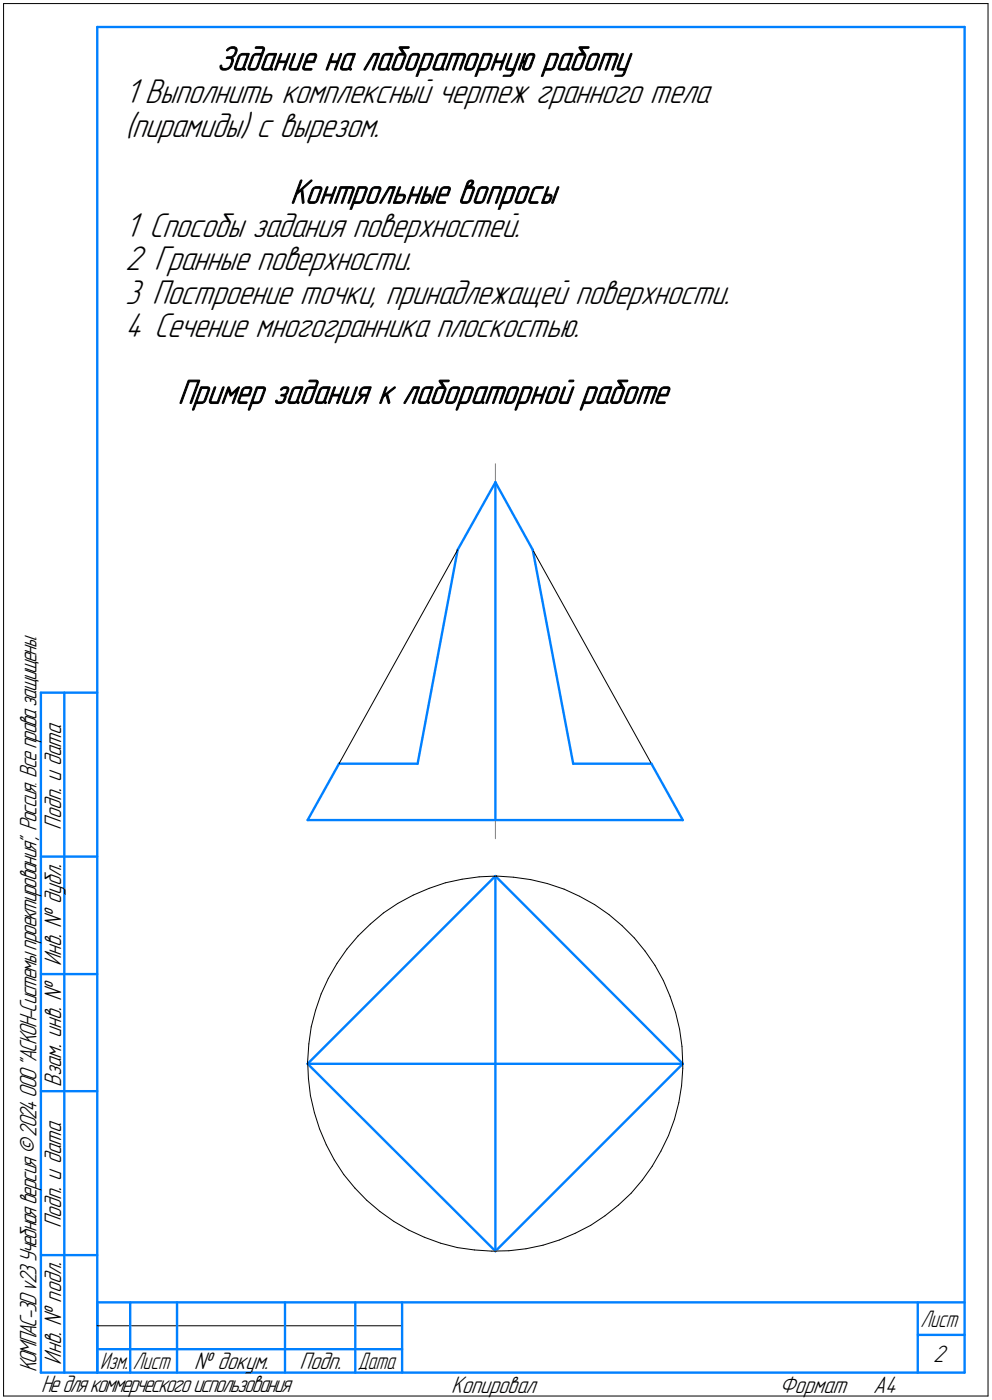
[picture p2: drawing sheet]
<svg xmlns="http://www.w3.org/2000/svg" width="212mm" height="299mm" viewBox="0 0 212 299" stroke-linecap="round" stroke-linejoin="round" font-family="sans-serif">
<g fill="#fff" stroke="#fff" stroke-width=".21">
<path d="M46.2 9.5h89.6zM46.2 9.6h89.6zM46.2 9.7h89.6zM46.2 9.7h89.6zM46.2 9.8h89.6zM46.2 9.9h89.6zM46.2 10h89.6zM46.2 10.1h89.6zM46.2 10.2h89.6zM46.2 10.2h89.6zM46.2 10.3h89.6zM46.2 10.4h89.6zM46.2 10.5h89.6zM46.2 10.6h89.6zM46.2 10.7h89.6zM46.2 10.8h89.6zM46.2 10.8h89.6zM46.2 10.9h89.6zM46.2 11h89.6zM46.2 11.1h89.6zM46.2 11.2h89.6zM46.2 11.3h89.6zM46.2 11.3h89.6zM46.2 11.4h89.6zM46.2 11.5h89.6zM46.2 11.6h89.6zM46.2 11.7h89.6zM46.2 11.8h89.6zM46.2 11.9h89.6zM46.2 11.9h89.6zM46.2 12h89.6zM46.2 12.1h89.6zM46.2 12.2h89.6zM46.2 12.3h89.6zM46.2 12.4h89.6zM46.2 12.4h89.6zM46.2 12.5h89.6zM46.2 12.6h89.6zM46.2 12.7h89.6zM46.2 12.8h89.6zM46.2 12.9h89.6zM46.2 13h89.6zM46.2 13h89.6zM46.2 13.1h89.6zM46.2 13.2h89.6zM46.2 13.3h89.6zM46.2 13.4h89.6zM46.2 13.5h89.6zM46.2 13.5h89.6zM46.2 13.6h89.6zM46.2 13.7h89.6zM46.2 13.8h89.6zM46.2 13.9h89.6zM46.2 14h89.6zM46.2 14.1h89.6zM46.2 14.1h89.6zM46.2 14.2h89.6zM46.2 14.3h89.6zM46.2 14.4h89.6zM46.2 14.5h89.6zM46.2 14.6h89.6zM46.2 14.6h89.6zM46.2 14.7h89.6zM46.2 14.8h89.6zM46.2 14.9h89.6zM46.2 15h89.6zM46.2 15.1h89.6zM46.2 15.2h89.6zM46.2 15.2h89.6zM46.2 15.3h89.6zM46.2 15.4h89.6zM46.2 15.5h89.6zM46.2 15.6h89.6zM46.2 15.7h89.6zM46.2 15.7h89.6zM46.2 15.8h89.6zM46.2 15.9h89.6zM46.2 16h89.6zM46.2 16.1h89.6zM46.2 16.2h89.6zM46.2 16.3h89.6zM46.2 16.3h89.6zM46.2 16.4h89.6z"/>
<path d="M26.7 16.5h128.2zM26.7 16.6h128.2zM26.7 16.7h128.2zM26.7 16.8h128.2zM26.7 16.8h128.2zM26.7 16.9h128.2zM26.7 17h128.2zM26.7 17.1h128.2zM26.7 17.2h128.2zM26.7 17.3h128.2zM26.7 17.4h128.2zM26.7 17.4h128.2zM26.7 17.5h128.2zM26.7 17.6h128.2zM26.7 17.7h128.2zM26.7 17.8h128.2zM26.7 17.9h128.2zM26.7 17.9h128.2zM26.7 18h128.2zM26.7 18.1h128.2zM26.7 18.2h128.2zM26.7 18.3h128.2zM26.7 18.4h128.2zM26.7 18.5h128.2zM26.7 18.5h128.2zM26.7 18.6h128.2zM26.7 18.7h128.2zM26.7 18.8h128.2zM26.7 18.9h128.2zM26.7 19h128.2zM26.7 19h128.2zM26.7 19.1h128.2zM26.7 19.2h128.2zM26.7 19.3h128.2zM26.7 19.4h128.2zM26.7 19.5h128.2zM26.7 19.6h128.2zM26.7 19.6h128.2zM26.7 19.7h128.2zM26.7 19.8h128.2zM26.7 19.9h128.2zM26.7 20h128.2zM26.7 20.1h128.2zM26.7 20.2h128.2zM26.7 20.2h128.2zM26.7 20.3h128.2zM26.7 20.4h128.2zM26.7 20.5h128.2zM26.7 20.6h128.2zM26.7 20.7h128.2zM26.7 20.7h128.2zM26.7 20.8h128.2zM26.7 20.9h128.2zM26.7 21h128.2zM26.7 21.1h128.2zM26.7 21.2h128.2zM26.7 21.3h128.2zM26.7 21.3h128.2zM26.7 21.4h128.2zM26.7 21.5h128.2zM26.7 21.6h128.2zM26.7 21.7h128.2zM26.7 21.8h128.2zM26.7 21.8h128.2zM26.7 21.9h128.2zM26.7 22h128.2zM26.7 22.1h128.2zM26.7 22.2h128.2zM26.7 22.3h128.2zM26.7 22.4h128.2zM26.7 22.4h128.2zM26.7 22.5h128.2zM26.7 22.6h128.2zM26.7 22.7h128.2zM26.7 22.8h128.2zM26.7 22.9h128.2zM26.7 22.9h128.2zM26.7 23h128.2zM26.7 23.1h128.2zM26.7 23.2h128.2zM26.7 23.3h128.2zM26.7 23.4h128.2zM26.7 23.5h128.2zM26.7 23.5h128.2z"/>
<path d="M26.7 23.6h57.9zM26.7 23.7h57.9zM26.7 23.8h57.9zM26.7 23.9h57.9zM26.7 24h57.9zM26.7 24h57.9zM26.7 24.1h57.9zM26.7 24.2h57.9zM26.7 24.3h57.9zM26.7 24.4h57.9zM26.7 24.5h57.9zM26.7 24.6h57.9zM26.7 24.6h57.9zM26.7 24.7h57.9zM26.7 24.8h57.9zM26.7 24.9h57.9zM26.7 25h57.9zM26.7 25.1h57.9zM26.7 25.1h57.9zM26.7 25.2h57.9zM26.7 25.3h57.9zM26.7 25.4h57.9zM26.7 25.5h57.9zM26.7 25.6h57.9zM26.7 25.7h57.9zM26.7 25.7h57.9zM26.7 25.8h57.9zM26.7 25.9h57.9zM26.7 26h57.9zM26.7 26.1h57.9zM26.7 26.2h57.9zM26.7 26.2h57.9zM26.7 26.3h57.9zM26.7 26.4h57.9zM26.7 26.5h57.9zM26.7 26.6h57.9zM26.7 26.7h57.9zM26.7 26.8h57.9zM26.7 26.8h57.9zM26.7 26.9h57.9zM26.7 27h57.9zM26.7 27.1h57.9zM26.7 27.2h57.9zM26.7 27.3h57.9zM26.7 27.3h57.9zM26.7 27.4h57.9zM26.7 27.5h57.9zM26.7 27.6h57.9zM26.7 27.7h57.9zM26.7 27.8h57.9zM26.7 27.9h57.9zM26.7 27.9h57.9zM26.7 28h57.9zM26.7 28.1h57.9zM26.7 28.2h57.9zM26.7 28.3h57.9zM26.7 28.4h57.9zM26.7 28.4h57.9zM26.7 28.5h57.9zM26.7 28.6h57.9zM26.7 28.7h57.9zM26.7 28.8h57.9zM26.7 28.9h57.9zM26.7 29h57.9zM26.7 29h57.9zM26.7 29.1h57.9zM26.7 29.2h57.9zM26.7 29.3h57.9zM26.7 29.4h57.9zM26.7 29.5h57.9zM26.7 29.5h57.9zM26.7 29.6h57.9zM26.7 29.7h57.9zM26.7 29.8h57.9zM26.7 29.9h57.9zM26.7 30h57.9zM26.7 30.1h57.9zM26.7 30.1h57.9zM26.7 30.2h57.9zM26.7 30.3h57.9zM26.7 30.4h57.9zM26.7 30.5h57.9zM26.7 30.6h57.9zM26.7 30.6h57.9z"/>
<path d="M61.9 37.8h58.2zM61.9 37.9h58.2zM61.9 38h58.2zM61.9 38.1h58.2zM61.9 38.2h58.2zM61.9 38.3h58.2zM61.9 38.4h58.2zM61.9 38.4h58.2zM61.9 38.5h58.2zM61.9 38.6h58.2zM61.9 38.7h58.2zM61.9 38.8h58.2zM61.9 38.9h58.2zM61.9 38.9h58.2zM61.9 39h58.2zM61.9 39.1h58.2zM61.9 39.2h58.2zM61.9 39.3h58.2zM61.9 39.4h58.2zM61.9 39.5h58.2zM61.9 39.5h58.2zM61.9 39.6h58.2zM61.9 39.7h58.2zM61.9 39.8h58.2zM61.9 39.9h58.2zM61.9 40h58.2zM61.9 40h58.2zM61.9 40.1h58.2zM61.9 40.2h58.2zM61.9 40.3h58.2zM61.9 40.4h58.2zM61.9 40.5h58.2zM61.9 40.6h58.2zM61.9 40.6h58.2zM61.9 40.7h58.2zM61.9 40.8h58.2zM61.9 40.9h58.2zM61.9 41h58.2zM61.9 41.1h58.2zM61.9 41.1h58.2zM61.9 41.2h58.2zM61.9 41.3h58.2zM61.9 41.4h58.2zM61.9 41.5h58.2zM61.9 41.6h58.2zM61.9 41.7h58.2zM61.9 41.7h58.2zM61.9 41.8h58.2zM61.9 41.9h58.2zM61.9 42h58.2zM61.9 42.1h58.2zM61.9 42.2h58.2zM61.9 42.2h58.2zM61.9 42.3h58.2zM61.9 42.4h58.2zM61.9 42.5h58.2zM61.9 42.6h58.2zM61.9 42.7h58.2zM61.9 42.8h58.2zM61.9 42.8h58.2zM61.9 42.9h58.2zM61.9 43h58.2zM61.9 43.1h58.2zM61.9 43.2h58.2zM61.9 43.3h58.2zM61.9 43.3h58.2zM61.9 43.4h58.2zM61.9 43.5h58.2zM61.9 43.6h58.2zM61.9 43.7h58.2zM61.9 43.8h58.2zM61.9 43.9h58.2zM61.9 43.9h58.2zM61.9 44h58.2zM61.9 44.1h58.2zM61.9 44.2h58.2zM61.9 44.3h58.2zM61.9 44.4h58.2zM61.9 44.4h58.2zM61.9 44.5h58.2zM61.9 44.6h58.2zM61.9 44.7h58.2zM61.9 44.8h58.2z"/>
<path d="M26.7 44.9h84zM26.7 45h84zM26.7 45h84zM26.7 45.1h84zM26.7 45.2h84zM26.7 45.3h84zM26.7 45.4h84zM26.7 45.5h84zM26.7 45.6h84zM26.7 45.6h84zM26.7 45.7h84zM26.7 45.8h84zM26.7 45.9h84zM26.7 46h84zM26.7 46.1h84zM26.7 46.1h84zM26.7 46.2h84zM26.7 46.3h84zM26.7 46.4h84zM26.7 46.5h84zM26.7 46.6h84zM26.7 46.7h84zM26.7 46.7h84zM26.7 46.8h84zM26.7 46.9h84zM26.7 47h84zM26.7 47.1h84zM26.7 47.2h84zM26.7 47.2h84zM26.7 47.3h84zM26.7 47.4h84zM26.7 47.5h84zM26.7 47.6h84zM26.7 47.7h84zM26.7 47.8h84zM26.7 47.8h84zM26.7 47.9h84zM26.7 48h84zM26.7 48.1h84zM26.7 48.2h84zM26.7 48.3h84zM26.7 48.3h84zM26.7 48.4h84zM26.7 48.5h84zM26.7 48.6h84zM26.7 48.7h84zM26.7 48.8h84zM26.7 48.9h84zM26.7 48.9h84zM26.7 49h84zM26.7 49.1h84zM26.7 49.2h84zM26.7 49.3h84zM26.7 49.4h84zM26.7 49.4h84zM26.7 49.5h84zM26.7 49.6h84zM26.7 49.7h84zM26.7 49.8h84zM26.7 49.9h84zM26.7 50h84zM26.7 50h84zM26.7 50.1h84zM26.7 50.2h84zM26.7 50.3h84zM26.7 50.4h84zM26.7 50.5h84zM26.7 50.5h84zM26.7 50.6h84zM26.7 50.7h84zM26.7 50.8h84zM26.7 50.9h84zM26.7 51h84zM26.7 51.1h84zM26.7 51.1h84zM26.7 51.2h84zM26.7 51.3h84zM26.7 51.4h84zM26.7 51.5h84zM26.7 51.6h84zM26.7 51.6h84zM26.7 51.7h84zM26.7 51.8h84zM26.7 51.9h84z"/>
<path d="M26.7 52h60.8zM26.7 52.1h60.8zM26.7 52.2h60.8zM26.7 52.2h60.8zM26.7 52.3h60.8zM26.7 52.4h60.8zM26.7 52.5h60.8zM26.7 52.6h60.8zM26.7 52.7h60.8zM26.7 52.7h60.8zM26.7 52.8h60.8zM26.7 52.9h60.8zM26.7 53h60.8zM26.7 53.1h60.8zM26.7 53.2h60.8zM26.7 53.3h60.8zM26.7 53.3h60.8zM26.7 53.4h60.8zM26.7 53.5h60.8zM26.7 53.6h60.8zM26.7 53.7h60.8zM26.7 53.8h60.8zM26.7 53.8h60.8zM26.7 53.9h60.8zM26.7 54h60.8zM26.7 54.1h60.8zM26.7 54.2h60.8zM26.7 54.3h60.8zM26.7 54.4h60.8zM26.7 54.4h60.8zM26.7 54.5h60.8zM26.7 54.6h60.8zM26.7 54.7h60.8zM26.7 54.8h60.8zM26.7 54.9h60.8zM26.7 54.9h60.8zM26.7 55h60.8zM26.7 55.1h60.8zM26.7 55.2h60.8zM26.7 55.3h60.8zM26.7 55.4h60.8zM26.7 55.5h60.8zM26.7 55.5h60.8zM26.7 55.6h60.8zM26.7 55.7h60.8zM26.7 55.8h60.8zM26.7 55.9h60.8zM26.7 56h60.8zM26.7 56h60.8zM26.7 56.1h60.8zM26.7 56.2h60.8zM26.7 56.3h60.8zM26.7 56.4h60.8zM26.7 56.5h60.8zM26.7 56.6h60.8zM26.7 56.6h60.8zM26.7 56.7h60.8zM26.7 56.8h60.8zM26.7 56.9h60.8zM26.7 57h60.8zM26.7 57.1h60.8zM26.7 57.1h60.8zM26.7 57.2h60.8zM26.7 57.3h60.8zM26.7 57.4h60.8zM26.7 57.5h60.8zM26.7 57.6h60.8zM26.7 57.7h60.8zM26.7 57.7h60.8zM26.7 57.8h60.8zM26.7 57.9h60.8zM26.7 58h60.8zM26.7 58.1h60.8zM26.7 58.2h60.8zM26.7 58.3h60.8zM26.7 58.3h60.8zM26.7 58.4h60.8zM26.7 58.5h60.8zM26.7 58.6h60.8zM26.7 58.7h60.8zM26.7 58.8h60.8zM26.7 58.8h60.8zM26.7 58.9h60.8zM26.7 59h60.8zM26.7 59.1h60.8z"/>
<path d="M26.7 59.2h128.7zM26.7 59.3h128.7zM26.7 59.4h128.7zM26.7 59.4h128.7zM26.7 59.5h128.7zM26.7 59.6h128.7zM26.7 59.7h128.7zM26.7 59.8h128.7zM26.7 59.9h128.7zM26.7 59.9h128.7zM26.7 60h128.7zM26.7 60.1h128.7zM26.7 60.2h128.7zM26.7 60.3h128.7zM26.7 60.4h128.7zM26.7 60.5h128.7zM26.7 60.5h128.7zM26.7 60.6h128.7zM26.7 60.7h128.7zM26.7 60.8h128.7zM26.7 60.9h128.7zM26.7 61h128.7zM26.7 61h128.7zM26.7 61.1h128.7zM26.7 61.2h128.7zM26.7 61.3h128.7zM26.7 61.4h128.7zM26.7 61.5h128.7zM26.7 61.6h128.7zM26.7 61.6h128.7zM26.7 61.7h128.7zM26.7 61.8h128.7zM26.7 61.9h128.7zM26.7 62h128.7zM26.7 62.1h128.7zM26.7 62.1h128.7zM26.7 62.2h128.7zM26.7 62.3h128.7zM26.7 62.4h128.7zM26.7 62.5h128.7zM26.7 62.6h128.7zM26.7 62.7h128.7zM26.7 62.7h128.7zM26.7 62.8h128.7zM26.7 62.9h128.7zM26.7 63h128.7zM26.7 63.1h128.7zM26.7 63.2h128.7zM26.7 63.2h128.7zM26.7 63.3h128.7zM26.7 63.4h128.7zM26.7 63.5h128.7zM26.7 63.6h128.7zM26.7 63.7h128.7zM26.7 63.8h128.7zM26.7 63.8h128.7zM26.7 63.9h128.7zM26.7 64h128.7zM26.7 64.1h128.7zM26.7 64.2h128.7zM26.7 64.3h128.7zM26.7 64.3h128.7zM26.7 64.4h128.7zM26.7 64.5h128.7zM26.7 64.6h128.7zM26.7 64.7h128.7zM26.7 64.8h128.7zM26.7 64.9h128.7zM26.7 64.9h128.7zM26.7 65h128.7zM26.7 65.1h128.7zM26.7 65.2h128.7zM26.7 65.3h128.7zM26.7 65.4h128.7zM26.7 65.4h128.7zM26.7 65.5h128.7zM26.7 65.6h128.7zM26.7 65.7h128.7zM26.7 65.8h128.7zM26.7 65.9h128.7zM26.7 66h128.7zM26.7 66h128.7zM26.7 66.1h128.7zM26.7 66.2h128.7z"/>
<path d="M26.7 66.3h96.7zM26.7 66.4h96.7zM26.7 66.5h96.7zM26.7 66.5h96.7zM26.7 66.6h96.7zM26.7 66.7h96.7zM26.7 66.8h96.7zM26.7 66.9h96.7zM26.7 67h96.7zM26.7 67.1h96.7zM26.7 67.1h96.7zM26.7 67.2h96.7zM26.7 67.3h96.7zM26.7 67.4h96.7zM26.7 67.5h96.7zM26.7 67.6h96.7zM26.7 67.6h96.7zM26.7 67.7h96.7zM26.7 67.8h96.7zM26.7 67.9h96.7zM26.7 68h96.7zM26.7 68.1h96.7zM26.7 68.2h96.7zM26.7 68.2h96.7zM26.7 68.3h96.7zM26.7 68.4h96.7zM26.7 68.5h96.7zM26.7 68.6h96.7zM26.7 68.7h96.7zM26.7 68.7h96.7zM26.7 68.8h96.7zM26.7 68.9h96.7zM26.7 69h96.7zM26.7 69.1h96.7zM26.7 69.2h96.7zM26.7 69.3h96.7zM26.7 69.3h96.7zM26.7 69.4h96.7zM26.7 69.5h96.7zM26.7 69.6h96.7zM26.7 69.7h96.7zM26.7 69.8h96.7zM26.7 69.8h96.7zM26.7 69.9h96.7zM26.7 70h96.7zM26.7 70.1h96.7zM26.7 70.2h96.7zM26.7 70.3h96.7zM26.7 70.4h96.7zM26.7 70.4h96.7zM26.7 70.5h96.7zM26.7 70.6h96.7zM26.7 70.7h96.7zM26.7 70.8h96.7zM26.7 70.9h96.7zM26.7 71h96.7zM26.7 71h96.7zM26.7 71.1h96.7zM26.7 71.2h96.7zM26.7 71.3h96.7zM26.7 71.4h96.7zM26.7 71.5h96.7zM26.7 71.5h96.7zM26.7 71.6h96.7zM26.7 71.7h96.7zM26.7 71.8h96.7zM26.7 71.9h96.7zM26.7 72h96.7zM26.7 72.1h96.7zM26.7 72.1h96.7zM26.7 72.2h96.7zM26.7 72.3h96.7zM26.7 72.4h96.7zM26.7 72.5h96.7zM26.7 72.6h96.7zM26.7 72.6h96.7zM26.7 72.7h96.7zM26.7 72.8h96.7zM26.7 72.9h96.7zM26.7 73h96.7zM26.7 73.1h96.7zM26.7 73.2h96.7zM26.7 73.2h96.7zM26.7 73.3h96.7z"/>
<path d="M38 80.6h106zM38 80.7h106zM38 80.8h106zM38 80.9h106zM38 80.9h106zM38 81h106zM38 81.1h106zM38 81.2h106zM38 81.3h106zM38 81.4h106zM38 81.4h106zM38 81.5h106zM38 81.6h106zM38 81.7h106zM38 81.8h106zM38 81.9h106zM38 82h106zM38 82h106zM38 82.1h106zM38 82.2h106zM38 82.3h106zM38 82.4h106zM38 82.5h106zM38 82.5h106zM38 82.6h106zM38 82.7h106zM38 82.8h106zM38 82.9h106zM38 83h106zM38 83.1h106zM38 83.1h106zM38 83.2h106zM38 83.3h106zM38 83.4h106zM38 83.5h106zM38 83.6h106zM38 83.7h106zM38 83.7h106zM38 83.8h106zM38 83.9h106zM38 84h106zM38 84.1h106zM38 84.2h106zM38 84.2h106zM38 84.3h106zM38 84.4h106zM38 84.5h106zM38 84.6h106zM38 84.7h106zM38 84.8h106zM38 84.8h106zM38 84.9h106zM38 85h106zM38 85.1h106zM38 85.2h106zM38 85.3h106zM38 85.3h106zM38 85.4h106zM38 85.5h106zM38 85.6h106zM38 85.7h106zM38 85.8h106zM38 85.9h106zM38 85.9h106zM38 86h106zM38 86.1h106zM38 86.2h106zM38 86.3h106zM38 86.4h106zM38 86.4h106zM38 86.5h106zM38 86.6h106zM38 86.7h106zM38 86.8h106zM38 86.9h106zM38 87h106zM38 87h106zM38 87.1h106zM38 87.2h106zM38 87.3h106zM38 87.4h106zM38 87.5h106z"/>
</g>
<g fill="none" stroke="#0080ff" stroke-width=".51">
<path d="M20.7 5.8v287zM20.7 5.8h185zM205.7 5.8v287zM97.6 117.3l-8.5 45.6zM105.7 102.9l-8.1 14.4zM105.7 102.9v72zM105.7 102.9l7.9 14.4zM113.6 117.3l8.7 45.6zM8.7 147.7v145.1zM8.7 147.7h12zM13.7 147.7v145.1zM65.6 174.9h80z"/>
<path d="M72.3 162.9h16.8zM72.3 162.9l-6.7 12zM122.3 162.9h16.6zM138.9 162.9l6.7 12zM8.7 182.7h12zM105.7 186.9l39.9 40zM105.7 186.9l-40.1 40zM105.7 186.9v80zM8.7 207.8h12zM8.7 232.7h12zM65.6 226.9l40.1 40zM65.6 226.9h80z"/>
<path d="M8.7 267.7h12zM20.7 277.8h185zM20.7 277.8v15zM27.8 277.8v15zM37.8 277.8v15zM60.8 277.8v15zM75.8 277.8v15zM85.8 277.8v15zM105.7 266.9l39.9-40zM195.7 277.8v15zM8.7 292.8h12zM20.7 292.8h185z"/>
<path d="M20.7 287.8h7.1zM27.8 287.8h10zM37.8 287.8h23zM60.8 287.8h15zM75.8 287.8h10zM195.7 284.7h10z"/>
</g>
<path d="M105.7 98.9v12.4zM105.7 115.8v12.4zM105.7 112.8v1.5zM105.7 132.7v12.4zM105.7 129.7v1.5zM105.7 149.6v12.4zM105.7 146.6v1.5zM105.7 166.5v12.4zM105.7 163.5v1.5z" fill="none" stroke="#ff8000" stroke-width=".21"/>
<g fill="none" stroke="#000" stroke-width=".21">
<path d="M.8 .8v297zM.8 .8h209.9zM210.7 .8v297zM97.6 117.3l-25.3 45.6zM113.6 117.3l25.3 45.6zM76.4 199.6l2.6-2.5zM76.4 199.6l-2.4 2.8zM79 197.1l2.8-2.4zM81.8 194.7l3-2zM84.8 192.7l3.3-1.8zM88.1 190.9l3.4-1.4zM91.5 189.5l3.5-1.2z"/>
<path d="M95 188.3l3.6-.8zM98.6 187.5l3.6-.5zM102.2 187l3.7-.1zM105.9 186.9l3.7 .2zM109.6 187.1l3.6 .5zM113.2 187.6l3.6 .9zM116.8 188.5l3.5 1.2zM120.3 189.7l3.3 1.5zM123.6 191.2l3.2 1.8zM126.8 193l3.1 2.1zM129.9 195.1l2.8 2.3zM132.7 197.4l2.6 2.7z"/>
<path d="M66.4 219l-.5 3.7zM67.3 215.5l-.9 3.5zM68.5 212l-1.2 3.5zM70 208.7l-1.5 3.3zM71.9 205.5l-1.9 3.2zM74 202.4l-2.1 3.1zM135.3 200.1l2.3 2.8zM137.6 202.9l2.1 3zM139.7 205.9l1.8 3.2zM141.5 209.1l1.4 3.4zM142.9 212.5l1.2 3.5zM144.1 216l.8 3.5z"/>
<path d="M144.9 219.5l.6 3.7zM65.6 226.4l.2 3.6zM65.8 230l.4 3.7zM65.9 222.7l-.3 3.7zM66.2 233.7l.9 3.6zM67.1 237.3l1.1 3.5zM143.8 238.8l-1.2 3.4zM144.8 235.2l-1 3.6zM145.4 231.6l-.6 3.6zM145.5 223.2l.1 3.7zM145.6 227.9l-.2 3.7zM145.6 226.9v1z"/>
<path d="M68.2 240.8l1.4 3.4zM69.6 244.2l1.7 3.2zM71.3 247.4l2 3.1zM73.3 250.5l2.4 2.9zM75.7 253.4l2.5 2.6zM78.2 256l2.8 2.4zM81 258.4l3 2.1zM129 259.3l2.9-2.3zM131.9 257l2.7-2.5zM137 251.7l-2.4 2.8zM139.1 248.8l-2.1 2.9zM141 245.5l-1.9 3.3z"/>
<path d="M142.6 242.2l-1.6 3.3zM84 260.5l3.2 1.9zM87.2 262.4l3.3 1.5zM90.5 263.9l3.5 1.3zM94 265.2l3.5 .9zM97.5 266.1l3.7 .5zM101.2 266.6l3.7 .3zM104.9 266.9l3.6-.1zM108.5 266.8l3.7-.4zM112.2 266.4l3.6-.8zM115.8 265.6l3.5-1.1zM119.3 264.5l3.4-1.4z"/>
<path d="M122.7 263.1l3.3-1.7zM126 261.4l3-2.1zM.8 297.8h209.9zM20.7 282.8h65.1z"/>
</g>
<g font-size="7.8">
<text x="46.2" y="15">Задание на лабораторную работу</text>
<text x="26.7" y="22.1">1 Выполнить комплексный чертеж гранного тела</text>
<text x="26.7" y="29.2">(пирамиды) с вырезом.</text>
<text x="61.9" y="43.4">Контрольные вопросы</text>
<text x="26.7" y="50.5">1 Способы задания поверхностей.</text>
<text x="26.7" y="57.6">2 Гранные поверхности.</text>
<text x="26.7" y="64.8">3 Построение точки, принадлежащей поверхности.</text>
<text x="26.7" y="71.9">4 Сечение многогранника плоскостью.</text>
<text x="38" y="86.1">Пример задания к лабораторной работе</text>
</g>
<g font-size="5.4">
<text x="13" y="177" transform="rotate(-90 13 177)">Подп. и дата</text>
<text x="13" y="206.1" transform="rotate(-90 13 206.1)">Инв. № дубл.</text>
<text x="13" y="231.8" transform="rotate(-90 13 231.8)">Взам. инв. №</text>
<text x="13" y="262" transform="rotate(-90 13 262)">Подп. и дата</text>
<text x="7.7" y="292.8" transform="rotate(-90 7.7 292.8)">КОМПАС-3Dv23Учебнаяверсия©2024ООО&quot;АСКОН-Системыпроектирования&quot;, Россия. Всеправазащищены.</text>
<text x="13" y="291.1" transform="rotate(-90 13 291.1)">Инв. № подл.</text>
<text x="41.4" y="292">№ докум.</text>
<text x="63.9" y="292">Подп.</text>
<text x="199" y="290.5">2</text>
<text x="8.8" y="297">Недлякоммерческогоиспользования</text>
<text x="96.3" y="297">Копировал</text>
<text x="166.2" y="297">Формат</text>
<text x="186.3" y="297">A4</text>
</g>
<g font-size="5.3">
<text x="196.4" y="283">Лист</text>
<text x="21.4" y="292">Изм.</text>
<text x="28.4" y="292">Лист</text>
<text x="76.4" y="292">Дата</text>
</g>
</svg>
